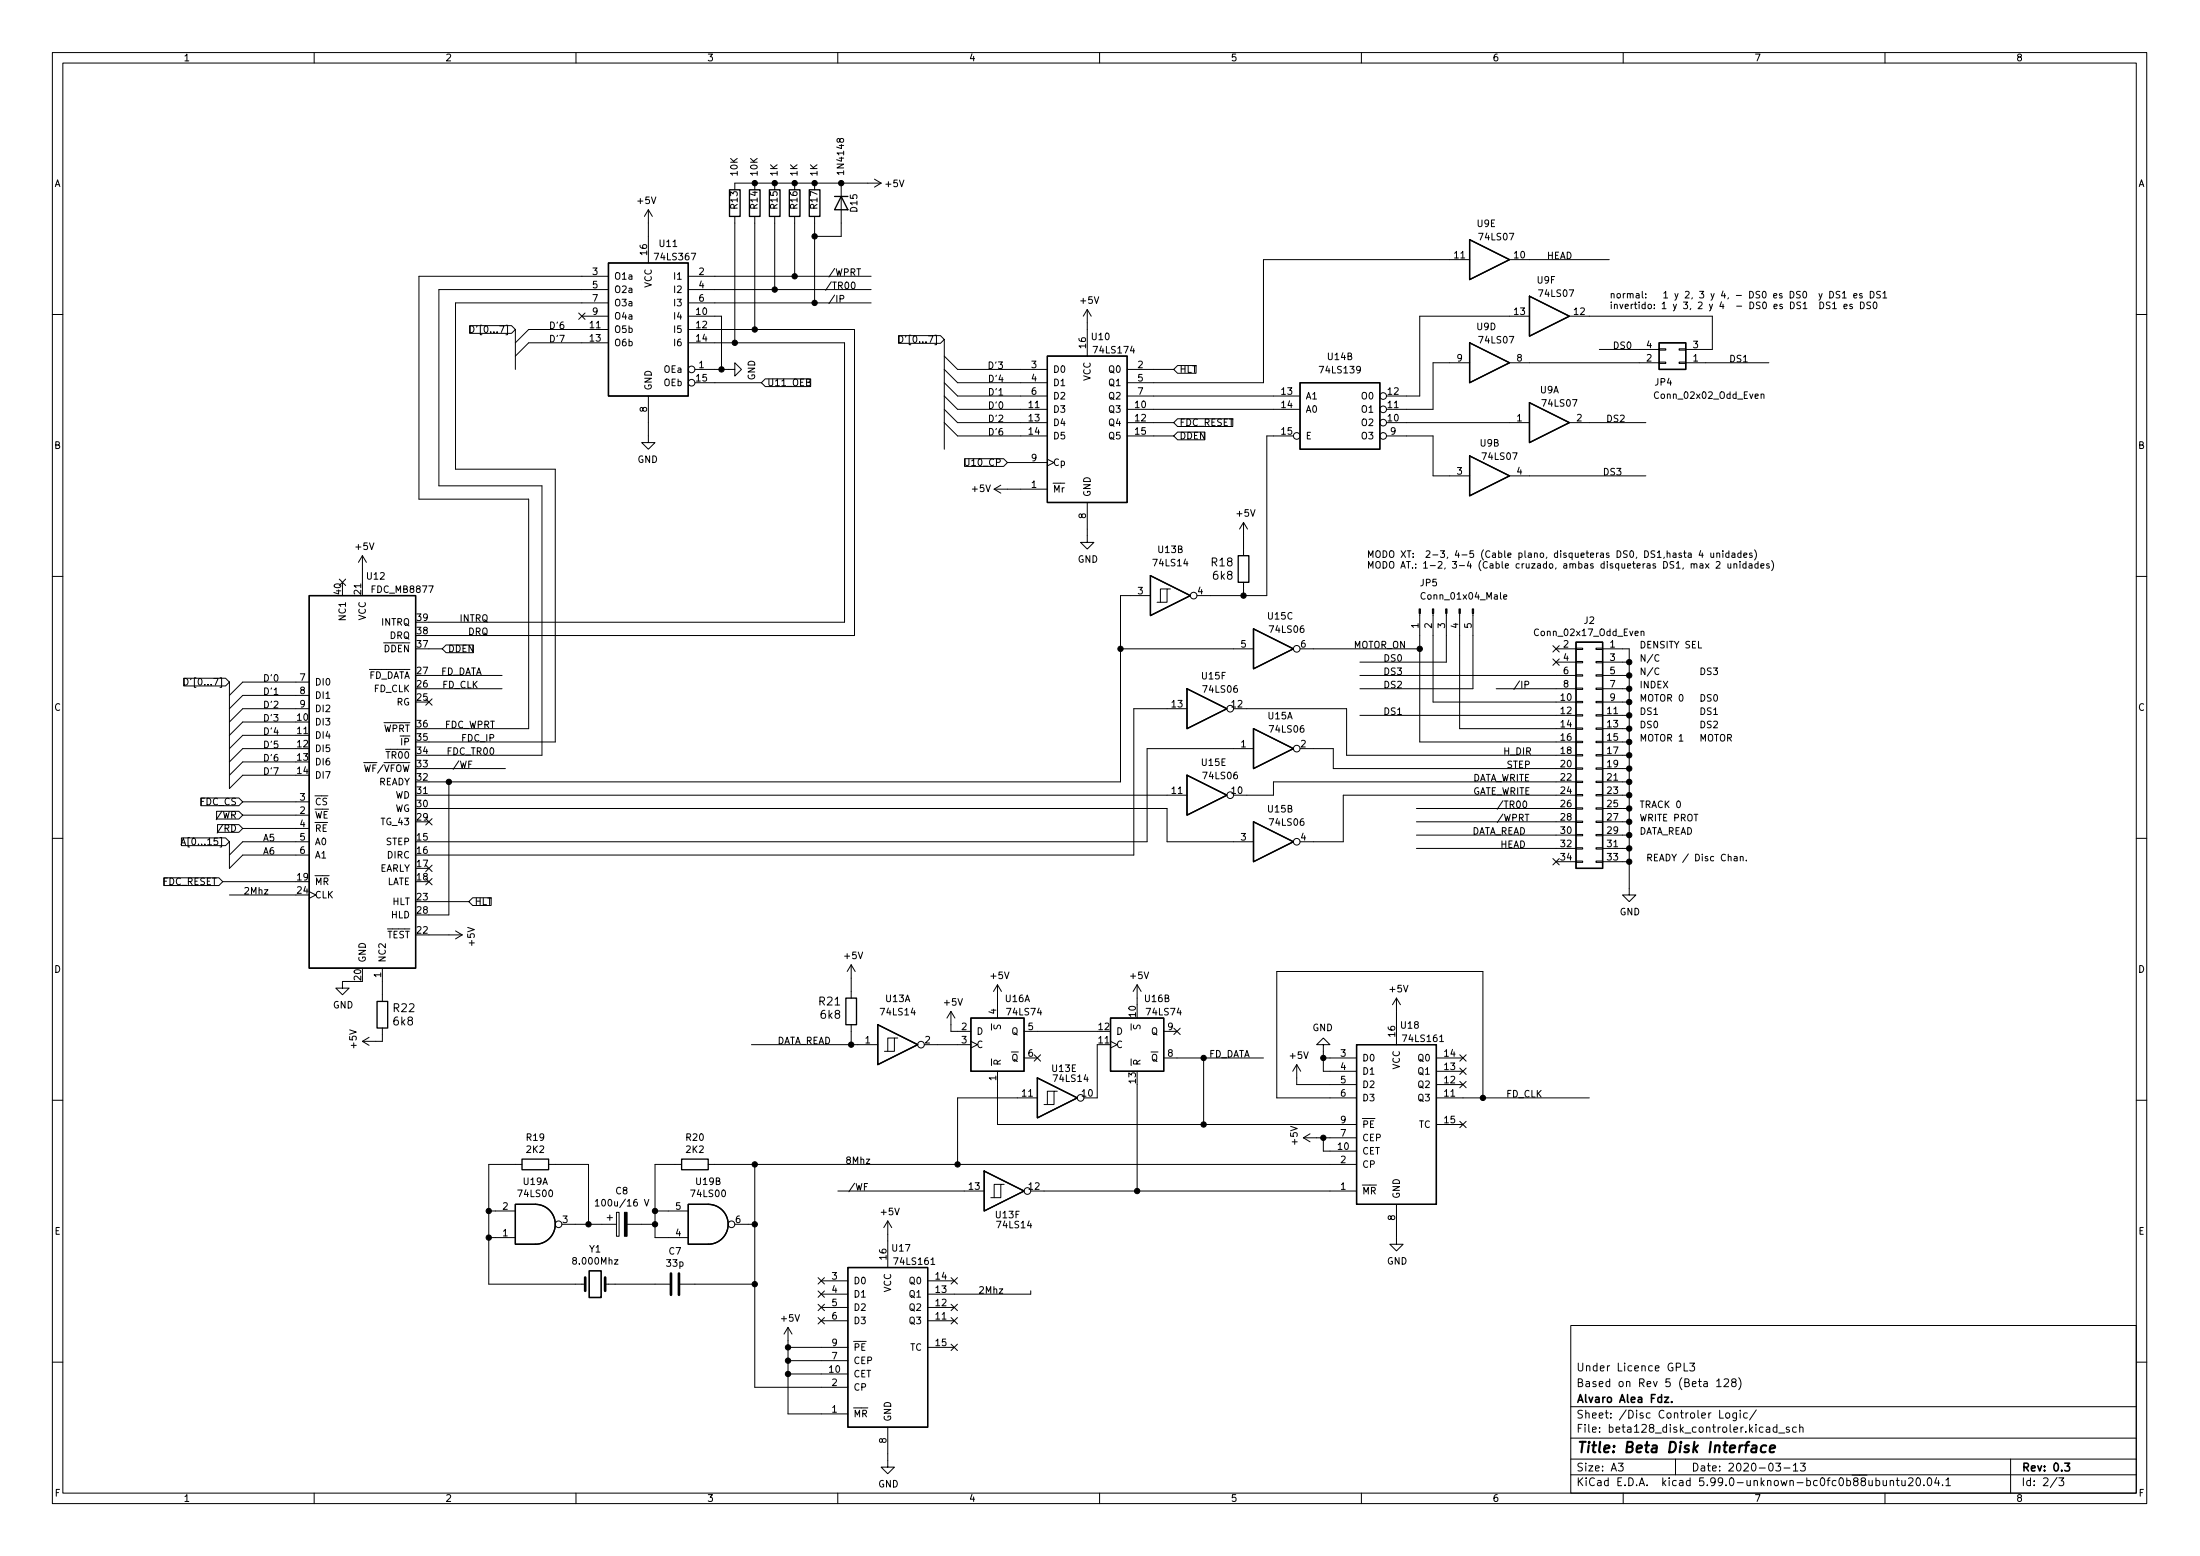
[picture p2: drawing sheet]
<svg xmlns="http://www.w3.org/2000/svg" width="420mm" height="297mm" viewBox="0 0 420 297" stroke-linecap="round" stroke-linejoin="round" font-family="sans-serif">
<g fill="none" stroke="#000" stroke-width=".19">
<path d="M10 10h400v277h-400zM12 12h396v273h-396zM60 10v2M110 10v2M160 10v2M210 10v2M260 10v2M310 10v2M360 10v2M144.1 35v1.2M148 35v1.2M151.8 35v1.2"/>
<path d="M155.6 35v1.2M160.7 35v10.1h-5.1M167 34.2l1.3 .8M168.3 35h-28v1.2M168.3 35l-1.3 .7M110.5 59.8l1.2 1.2M111.7 59.8l-1.2 1.2M116.2 52.7h-36.2v42.6h21v43.8h-19.1M116.2 55.3h-32.4v37.4h19.7v51.5h-21.6M116.2 57.8h-29.2v31.8h19v52h-24.1M123.8 40v10.2M123.8 40l.8 1.3"/>
<path d="M123.8 40l-.7 1.3M131.4 52.7h35M131.4 55.3h35M131.4 57.8h35M140.3 41.3v24.1M144.1 41.3v21.6M148 41.3v14M151.8 41.3v11.4M155.6 41.3v16.5M160.4 57.1l.6-.1 .2-.2-.1-.3-.7-.1v1.3M162.7 54l.2-.2a.68 .68 0 0 1 .4 .7 .68 .68 0 0 1-.4 .6l-.3-.5zM207.6 59.1l-.7 1.3"/>
<path d="M207.6 59.1v8.9M207.6 59.1l.8 1.3M280.7 49.6h-39.4v23.5h-26M288.3 49.6h19M313.6 55.6v1.1l.2 .2M314.3 56.8v.1M314.3 56.1v.1M347.4 56l.3 .9M347.6 57.7a.64 .64 0 0 1 .7 .6 .64 .64 0 0 1-.7 .6zM348 56l-.4 1.2-.2 .1M349.4 55.6a.64 .64 0 0 1 .8 .6 .64 .64 0 0 1-.8 .7zM349.5 57.7h-.5l-.2 .1v.3l.6 .3 .1 .3-.2 .2h-.5"/>
<path d="M350 58l.4-.3v1.2M350 58.9h.7M351.4 55.7l-.5-.1-.2 .3 .1 .3 .5 .2v.4l-.2 .1-.4-.1M351.9 56l.3-.4v1.3M351.9 56.9h.7M352.2 58.5l.6-.1-.1-.3h-.4l-.1 .2v.6h.5M353.7 58.1h-.3l-.1 .2v.1l.4 .2v.3h-.4M354 56.5l.6-.2v-.2l-.4-.1-.2 .2 .1 .6h.5M355.3 57.7a.64 .64 0 0 1 .7 .6 .64 .64 0 0 1-.7 .6zM355.6 56.1l-.3-.1-.2 .2 .1 .2 .4 .1v.3h-.5M357.2 55.6a.64 .64 0 0 1 .7 .6 .64 .64 0 0 1-.7 .7zM357.2 57.7h-.4l-.2 .1v.3l.5 .3 .1 .3-.2 .2h-.5"/>
<path d="M357.9 57.8l.1-.1a.68 .68 0 0 1 .5 .6 .68 .68 0 0 1-.5 .6l-.3-.5zM359.1 55.7l-.5-.1-.1 .1v.4l.5 .2 .1 .3-.2 .3-.5-.1M359.6 56l.4-.4v1.3M359.6 56.9h.7M10 60h2M89.7 62.2h8l.7 .7-.7 .7h-8zM89.8 62.2a.64 .64 0 0 1 .7 .6 .64 .64 0 0 1-.7 .7zM98.4 62.9v7.6M111.1 60.4h5.1M116.2 62.9h-15.2l-2.6 2.5M116.2 65.4h-15.2l-2.6 2.6M123.8 75.6v8.9h-1.2l1.2 1.3 1.3-1.3h-1.3"/>
<path d="M131.4 60.4h6.4v10.1M131.4 62.9h31.8v58.4h-81.3M131.4 65.4h29.9v53.4h-79.4M132.7 70.5h7.6v1.3l1.3-1.3-1.3-1.2v1.2M132.7 73.1h12.7M146.2 72.3h8.6v1.5h-8.6l-.8-.7zM171.6 64.1h8l.7 .7-.7 .7h-8zM171.7 64.1a.64 .64 0 0 1 .7 .6 .64 .64 0 0 1-.7 .7zM180.3 68l2.6 2.5h17.1M180.3 70.5l2.6 2.6h17.1M180.3 78.1l2.6 2.6h17.1M180.3 75.6l2.6 2.5h17.1"/>
<path d="M180.3 73.1l2.6 2.5h17.1M180.3 64.8v21M190.8 75.4h.7M215.3 70.5h8.9M215.3 78.1h33M215.3 75.6h33M224.9 79.9h10.5v1.5h-10.5l-.7-.7zM224.9 69.8h3.5v1.5h-3.5l-.7-.8zM280.7 69.3h-7v8.8h-8.9M288.3 69.3h28.6M292.1 60.4h-21v15.2h-6.3M299.7 60.4h27.3v6.3h-5.1"/>
<path d="M305.4 66.7h11.5M316.9 66.6h1.2v.2h-1.2zM316.9 69.1h1.2v.3h-1.2zM320.7 66.6h1.2v.2h-1.2zM320.7 69.1h1.2v.3h-1.2zM321.9 69.3h15.9M336.3 75.3l.2-.1 .3 .1 .1 .8M336.3 75.2v.9M408 60h2M180.3 80.7l2.6 2.5h17.1M184.2 87.6h7.5l.7 .7-.7 .7h-7.5zM189.9 93.4l1.2 .7"/>
<path d="M189.9 93.4h10.1M191.1 92.6l-1.2 .8M192.4 88.3h7.6M200 87.7l1.3 .6-1.3 .6M207.6 95.9v7.6h1.3l-1.3 1.3-1.2-1.3h1.2M215.3 80.7h8.9M215.3 83.2h8.9M224.9 82.5h5.2v1.5h-5.2l-.7-.8zM237.5 99.7l-.8 1.3M237.5 99.7v6.4M237.5 99.7l.8 1.3M247 83.2h-5.1v30.5h-13.3"/>
<path d="M264.8 80.7h27.3M264.8 83.2h8.9v7.6h7M288.3 90.8h26M299.7 80.7h14.6M10 110h2M64.8 110.6l1.2 1.2M66 110.6l-1.2 1.2M69.2 106.1v7.6M69.2 106.1l-.7 1.3M69.2 106.1l.8 1.3M219.7 113.7h-5.7v35.6h-132.1M222.9 112.4h-1.3v2.6"/>
<path d="M223.5 112.4h-.6v2.6h-1.9M237.5 111.2v2.5M271.1 117.1v24.5h29.9M273.7 117.1v16.9h27.3M276.2 117.1v9.3h-16.5M278.8 117.1v22h22.2M281.3 117.1v14.4h-21.6M287.2 114l.6-.2-.1-.2-.3-.1-.2 .2v.6h.5M321.1 105.6h-.3l-.2 .1 .1 .2 .4 .2v.3h-.5M321.5 105.6h.5M321.7 105.1v1.1l.3 .2M322.4 105.6h.5l.1 .8"/>
<path d="M323 105.9h-.4l-.2 .2 .2 .3h.4M323.5 107.8l.2-.2 .3 .1 .1 .8M324.7 107.7h.5v.8M324.8 105.1l-.3 .9h.8M325.1 105.6v.8M325.2 107.9l-.4 .1-.2 .2 .2 .3 .4-.1M325.7 107.6l.7 .9M326.4 107.6l-.7 .9M326.7 105.6l.1 .8h.3l.2-.1M327.3 105.6v.8M327.8 107.3l.4-.1 .3 .4-.8 .9h.8M327.9 105.7l.2-.1h.3v.8"/>
<path d="M327.9 105.6v.8M329 105.1v.2M329 105.6v.8M330 107.6l.1 .8 .3 .1 .1-.2M330.2 105.6h-.4l-.2 .2 .1 .6h.5M330.2 105.1v1.3M330.5 107.6v.9M330.8 105.6h.5v.8M331.2 107.7l.1-.1 .3 .1 .1 .8M331.2 107.6v.9M331.3 105.9h-.4l-.2 .2 .2 .3h.4M332.3 107.2v.1"/>
<path d="M332.3 107.6v.9M332.5 105.6h-.4l-.2 .2 .1 .6h.5M332.5 105.1v1.3M333 106l.6-.1v-.3h-.4l-.2 .1 .1 .7h.5M333.5 107.7l-.4-.1-.3 .3 .2 .5h.5M333.5 107.2v1.3M334.1 107.7h.4l.1 .8M334.6 105.6h-.3l-.2 .1 .1 .2 .4 .2v.3h-.5M334.6 107.9l-.4 .1-.2 .2 .2 .3 .4-.1M335.1 105a1.46 1.46 0 0 1 0 1.9M335.7 107.7l-.3-.1-.3 .3 .2 .5h.4M335.7 107.2v1.3"/>
<path d="M336.3 108l.6-.1-.1-.2-.3-.1-.2 .2 .1 .6h.4M337.9 107.7l-.3-.1-.2 .2v.2l.5 .1v.3h-.5M338.3 107a1.46 1.46 0 0 1 0 1.9M408 110h2M35.1 129.5h8l.7 .7-.7 .7h-8zM35.2 129.5a.64 .64 0 0 1 .7 .7 .64 .64 0 0 1-.7 .6zM43.8 130.2v20.3l2.6-2.5h10.1M52.4 132.6h.7M56.5 137.8h-10.1l-2.6 2.6M59.1 130.2h-12.7l-2.6 2.6M59.1 132.8h-12.7l-2.6 2.5M59.1 135.3h-12.7l-2.6 2.5"/>
<path d="M81.3 133.4l1.2 1.2M81.9 123.9h2.6M81.9 128.9h14M81.9 131.5h14M82.5 133.4l-1.2 1.2M85.2 123.1h5.2v1.5h-5.2l-.7-.7zM214 123.9h25.4M226.7 135.3h-10.2v27.9h-134.6M235.6 135.3h21.6v8.9h43.8M248.3 123.9h22.8M259.7 136.6h41.3M259.7 128.9h41.3"/>
<path d="M285.7 131.5h15.3M291.2 130.7h.6l.2-.2-.1-.3-.7-.2v1.3M296.6 123.3l1.2 1.2M296.6 125.8l1.2 1.2M297.2 123.9h3.8M297.2 126.4h3.8M297.8 123.3l-1.2 1.2M297.8 125.8l-1.2 1.2M301 139h1.3v.2h-1.3zM301 136.4h1.3v.3h-1.3zM301 133.9h1.3v.2h-1.3zM301 131.4h1.3v.2h-1.3z"/>
<path d="M301 128.8h1.3v.3h-1.3zM301 126.3h1.3v.2h-1.3zM301 123.7h1.3v.3h-1.3zM304.8 139h1.3v.2h-1.3zM304.8 136.4h1.3v.3h-1.3zM304.8 133.9h1.3v.2h-1.3zM304.8 131.4h1.3v.2h-1.3zM304.8 128.8h1.3v.3h-1.3zM304.8 126.3h1.3v.2h-1.3zM304.8 123.7h1.3v.3h-1.3zM306.1 123.9h5v47h1.3l-1.3 1.2-1.2-1.2h1.2M306.1 134h5"/>
<path d="M306.1 136.6h5M306.1 139.1h5M306.1 126.4h5M306.1 128.9h5M306.1 131.5h5M313.4 120.6l.2-.1 .3 .1 .1 .7M313.4 120.5v.8M316.8 127.6a.6 .6 0 0 0-.8 .5 .6 .6 0 0 0 .6 .7l.2-.1M316.8 125.1a.6 .6 0 0 0-.8 .4 .6 .6 0 0 0 .6 .7l.2-.1M34.6 160h8.5l.7 .7-.7 .7h-8.5zM38.3 152.3h7.3l.8 .8-.8 .7h-7.3zM41.4 154.9h4.2l.8 .7-.8 .7h-4.2z"/>
<path d="M41.5 157.4h4.1l.8 .8-.8 .7h-4.1zM42.6 157.4l-1.1 1.6M46.4 155.6h12.7M46.4 153.1h12.7M46.4 158.2h12.7M56.5 142.9h-10.1l-2.6 2.6M56.5 145.5h-10.1l-2.6 2.5M59.1 140.4h-12.7l-2.6 2.5M79.4 151.8h147.3M81.3 156.3l1.2 1.2M81.9 154.3h141v6.4h16.5M81.9 146.7h14.6"/>
<path d="M82.5 156.3l-1.2 1.2M85.7 149.3v25.4h-3.8M239.4 142.9h-20.3v17.8h-137.2M248.3 142.9h6.3v3.8h46.4M270.5 154.3h30.5M270.5 156.9h30.5M270.5 159.4h30.5M291 153l.1-.1a.68 .68 0 0 1 .5 .6 .68 .68 0 0 1-.5 .7l-.3-.5zM301 149.1h1.3v.3h-1.3zM301 151.7h1.3v.2h-1.3zM301 154.2h1.3v.3h-1.3zM301 156.8h1.3v.2h-1.3z"/>
<path d="M301 159.3h1.3v.2h-1.3zM301 146.6h1.3v.2h-1.3zM301 141.5h1.3v.3h-1.3zM301 144.1h1.3v.2h-1.3zM301 149.3h-57.8v2.5h-7.6M301 151.8h-44.5v8.9h-8.2M304.8 149.1h1.3v.3h-1.3zM304.8 151.7h1.3v.2h-1.3zM304.8 154.2h1.3v.3h-1.3zM304.8 156.8h1.3v.2h-1.3zM304.8 159.3h1.3v.2h-1.3zM304.8 146.6h1.3v.2h-1.3z"/>
<path d="M304.8 141.5h1.3v.3h-1.3zM304.8 144.1h1.3v.2h-1.3zM306.1 151.8h5M306.1 141.6h5M306.1 144.2h5M306.1 146.7h5M306.1 149.3h5M306.1 154.3h5M306.1 156.9h5M306.1 159.4h5M320.7 141.5h.7M10 160h2"/>
<path d="M31.3 167.6h10.5l.7 .7-.7 .7h-10.5zM34.6 161.3l.4-1.3 .4 1.3M34.7 160.9h.6M42.5 168.3h14M43.8 160.7v5.1l2.6-2.6h12.7M43.8 170.9h12.7M59.1 170.2l1.2 .7-1.2 .6M59.1 160.7h-12.7l-2.6 2.5M81.3 167.7l1.2 1.2M81.3 165.2l1.2 1.2M81.9 178.5h6.4M81.9 172.1h7.6"/>
<path d="M82.5 167.7l-1.2 1.2M82.5 165.2l-1.2 1.2M87 177.7l1.3 .8M88.3 178.5l-1.3 .7M90.3 171.4h3.5v1.5h-3.5l-.8-.8zM270.5 162h30.5M296.6 163.9l1.2 1.2M297.2 164.5h3.8M297.8 163.9l-1.2 1.2M301 161.8h1.3v.3h-1.3zM301 164.4h1.3v.2h-1.3zM304.8 161.8h1.3v.3h-1.3z"/>
<path d="M304.8 164.4h1.3v.2h-1.3zM306.1 162h5M306.1 164.5h5M331.2 163.6h.5l.1 .7M331.8 163.8l-.5 .1-.1 .1 .1 .3h.5M332.4 163.6l.1-.1 .3 .1 .1 .7M332.4 163.5v.8M333.5 164.2v.1M408 160h2M69.2 187.4h-3.8v1.2h1.3l-1.3 1.3-1.3-1.3h1.3M69.2 198.8l1.3 .8M70.5 198l-1.3 .8"/>
<path d="M73 184.8v6.4M73 196.3v2.5h-3.8M143.5 199.4h24.1M162.6 184.2v6.3M162.6 195.6v3.8M162.6 184.2l-.8 1.3M162.6 184.2l.7 1.3M170.8 198.2h-1.3v2.5M171.4 198.2h-.6v2.5h-1.9M176.5 199.4h8.9M181.6 193.1l-.8 1.2M181.6 193.1v3.8h3.8"/>
<path d="M181.6 193.1l.8 1.2M185.4 198.8l1.3 .6-1.3 .7M190.5 188v6.3M190.5 188l-.8 1.3M190.5 188l.8 1.3M195.6 196.9h13.9M212.1 198.8l1.3 .6-1.3 .7M212.1 199.4h-2.6v10.2h-2.5M217.2 188l-.8 1.3M217.2 188v3.8M217.2 188l.7 1.3M222.2 196.9h2.6"/>
<path d="M224.2 196.3l1.2 1.2M225.4 196.3l-1.2 1.2M252.7 199.4h1.3l-1.3-1.2-1.2 1.2h1.2v5.1h6.4M266.7 190.5l-.8 1.3M266.7 190.5v8.9M266.7 190.5l.8 1.3M275 198.8h.7M10 210h2M190.5 204.5v10.2h68.6M195.6 202h2.5M197.5 201.4l1.2 1.2M198.1 209.6h-15.2v12.7"/>
<path d="M198.7 201.4l-1.2 1.2M201.3 208.3h-1.3v2.6M201.9 208.3h-.6v2.6h-1.9M217.2 207v20.4M222.2 202h19.1M229.9 202v12.7M247.6 203.2v3.8h11.5M247.6 203.2l-.7 1.3M247.6 203.2l.8 1.3M248.9 217.2h10.2M248.9 217.2l1.3 .8M250.2 216.4l-1.3 .8"/>
<path d="M252.7 217.2v2.5h6.4M252.7 202h6.4M259.1 209.6h-15.3v-24.1h39.4v24.1M274.3 209.6h29.2M274.3 207h5.1M274.3 204.5h5.1M274.3 202h5.1M274.3 214.7h5.1M278.8 201.4l1.2 1.2M278.8 203.9l1.2 1.2M278.8 206.4l1.2 1.3M278.8 214.1l1.2 1.2"/>
<path d="M280 201.4l-1.2 1.2M280 203.9l-1.2 1.2M280 206.4l-1.2 1.3M280 214.1l-1.2 1.2M408 210h2M93.3 236.3h5.1M93.3 231.2h5.1M99.7 222.3h-6.4v22.8h18.5M104.8 222.3h7.6v11.4M107.3 233.7h10.4M113.7 229.3l.4-.3v1.2M113.7 230.2h.7"/>
<path d="M116 232.4h1M116.5 231.9v1.1M117.7 231.4h.5v4.6h-.5zM119.8 233.7h5.3M123.1 229l.4 1.2 .4-1.2M125.1 231.2h6.3M130.2 222.3h-5.1v14h6.3M135.3 222.3h123.8M140.3 233.7h3.8M144.1 222.3v42.5h17.8M160 227.4h28M169.5 233.1v8.9"/>
<path d="M169.5 233.1l-.7 1.3M169.5 233.1l.8 1.3M191.1 226.1h-1.2v2.5M191.8 226.1h-.7v2.5h-1.9M196.8 227.4h62.3M266.7 229.9v7.6h1.3l-1.3 1.3-1.3-1.3h1.3M115.6 245.1h12.3M129.9 245.1h14.2M150.5 253.4l-.8 1.3M150.5 253.4v16.5h11.4M150.5 253.4l.8 1.3M150.5 257.2h11.4"/>
<path d="M150.5 259.8h11.4M156.2 251.5l1.3 1.2M156.2 246.4l1.3 1.3M156.2 243.9l1.3 1.2M156.2 249l1.3 1.2M156.8 252.1h5.1M156.8 249.6h5.1M156.8 247.1h5.1M156.8 244.5h5.1M157.5 251.5l-1.3 1.2M157.5 246.4l-1.3 1.3M157.5 243.9l-1.3 1.2"/>
<path d="M157.5 249l-1.3 1.2M177.2 252.1h5M177.2 249.6h5M177.2 244.5h5M177.2 257.2h5M177.8 241.4h.7M181.6 243.9l1.3 1.2M181.6 251.5l1.3 1.2M181.6 249l1.3 1.2M181.6 256.6l1.3 1.2M182.9 243.9l-1.3 1.2M182.9 251.5l-1.3 1.2"/>
<path d="M182.9 249l-1.3 1.2M182.9 256.6l-1.3 1.2M196.8 246.4v.7h-19.6M300 253h108v32h-108zM10 260h2M150.5 262.3h11.4M169.5 272.5v7.6h1.3l-1.3 1.2-1.2-1.2h1.2M300 278.5h108M300 274.5h108M300 268.5h108M309.1 279.3h.9l-.5 .6 .4 .1v.7l-.2 .1-.6-.1M320 278.5v3"/>
<path d="M321.6 260.2v1.5h.8M322.7 260.2h.9l-.5 .6 .5 .1v.7l-.3 .1-.6-.1M327.9 263.6l.4-.4v1.5M327.9 264.7h.8M328.4 269.2v1.5h.7M329.3 263.4l.5-.2 .3 .2v.2l-.9 1.1h.9M329.7 269.8l.4-.1 .2 .3v.4l-.2 .3-.4-.1-.1-.2zM331 263.9l-.3-.3 .1-.2 .2-.2 .4 .1 .2 .2-.1 .2-.6 .2-.2 .2 .1 .5 .2 .1h.3l.3-.3v-.3l-.3-.2M331.6 269.7v1.2l-.2 .3-.4-.1M331.6 269.8l-.4-.1-.3 .3 .2 .6h.5M332.1 263a1.72 1.72 0 0 1 0 2.3M332.4 269.2v.2"/>
<path d="M332.4 269.7v1M333.7 269.8l-.4-.1-.3 .3 .1 .6h.6M335.4 269.1l-1.3 2M337.4 272.5h.5l.1 .9M338 272.8h-.5a.29 .29 0 0 0-.2 .3 .29 .29 0 0 0 .2 .3l.5-.1M339.1 279.3h1l-.5 .6 .4 .1v.7l-.2 .1-.7-.1M339.4 272.5l-.5-.1-.3 .3 .2 .6h.6M339.4 271.9v1.5M339.7 273.6h1.2M341.7 272.5l-.3-.1-.3 .2 .1 .2 .5 .2v.3h-.6M342.5 279.7l.4-.4v1.5M343.1 272.5l-.5-.1-.2 .3 .1 .6h.6"/>
<path d="M343.7 272.6l.2-.2 .4 .1 .1 .9M343.7 271.9v1.5M343.8 279.3h1l-.5 .6 .4 .1v.7l-.2 .1-.7-.1M384 278.5v6.5M408 260h2M60 285v2M110 285v2M160 285v2M210 285v2M260 285v2M300 281.5h108M310 285v2"/>
<path d="M340.7 280.2h1.2M342.5 280.8h.8M358.3 282.7l.4-.1 .3 .3-.1 .6h-.6M359.6 282.6l.1 .9 .4 .1 .2-.1M360 285v2M360.3 282.6v1M361 282.8l.2-.2 .4 .1v.9M361 282.6v1M362.1 282.6h.6M362.4 282.1v1.3l.3 .2M363.2 282.6l.1 .9 .3 .1 .2-.1M363.8 282.6v1"/>
<path d="M364.5 282.3l.6-.2 .2 .2 .1 .2-1 1.1h1M366.1 282.2l.2-.1a.8 .8 0 0 1 .5 .8 .8 .8 0 0 1-.5 .7 1 1 0 0 1-.2-1.4zM367.4 283.5v.1M368.3 282.2l.1-.1a.8 .8 0 0 1 .5 .8 .8 .8 0 0 1-.5 .7 .99 .99 0 0 1-.1-1.4zM369.9 282l-.4 1.1h.9M370.2 282.6v1M371 283.5v.1M371.6 282.5l.5-.4v1.5M371.6 283.6h.9M392.9 282l-1.3 2M393.2 282.1h.9l-.5 .6 .5 .1v.7l-.3 .1-.6-.1"/>
<circle cx="132.1" cy="73.1" r=".63"/>
<circle cx="132.1" cy="70.5" r=".63"/>
<circle cx="264.2" cy="78.1" r=".63"/>
<circle cx="264.2" cy="75.6" r=".63"/>
<circle cx="247.6" cy="83.2" r=".63"/>
<circle cx="264.2" cy="83.2" r=".63"/>
<circle cx="264.2" cy="80.7" r=".63"/>
<circle cx="228" cy="113.7" r=".63"/>
<circle cx="234.9" cy="135.3" r=".63"/>
<circle cx="247.6" cy="123.9" r=".63"/>
<circle cx="234.9" cy="151.8" r=".63"/>
<circle cx="247.6" cy="142.9" r=".63"/>
<circle cx="247.6" cy="160.7" r=".63"/>
<circle cx="175.9" cy="199.4" r=".63"/>
<circle cx="206.4" cy="209.6" r=".63"/>
<circle cx="106.7" cy="233.7" r=".63"/>
<circle cx="139.7" cy="233.7" r=".63"/>
<circle cx="196.2" cy="227.4" r=".63"/>
</g>
<path d="M112.5 242.6h2.3v5.1h-2.3zM317.9 266.7h.8l-.8 1h.8M319.3 267.6v.1M394.3 279.3h1l-.5 .6 .4 .1v.7l-.2 .1-.7-.1" fill="none" stroke="#000" stroke-width=".3"/>
<path d="M334.7 276h.7v1.2M335.5 276.4l-.7 .1a.4 .4 0 0 0-.3 .3 .4 .4 0 0 0 .2 .4l.7-.1M337.3 276a.66 .66 0 0 0-1 .3v.6l.1 .2h.8M338 276.6l1-.2-.1-.4h-.7l-.2 1 .2 .2 .6-.1" fill="none" stroke="#000" stroke-width=".4"/>
<g fill="none" stroke="#000" stroke-width=".25">
<path d="M139.3 36.2h2.1v5.1h-2.1zM143.1 36.2h2.1v5.1h-2.1zM146.9 36.2h2.1v5.1h-2.1zM150.7 36.2h2.1v5.1h-2.1zM154.6 36.2h2v5.1h-2zM159.4 37.5h2.5M160.7 37.5l1.2 2.5h-2.5zM116.2 50.2h15.2v25.4h-15.2zM280.7 45.8l7.6 3.8-7.6 3.8zM292.1 56.6l7.6 3.8-7.6 3.8zM200 68h15.3v27.9h-15.3zM248.3 73.1h15.2v12.7h-15.2z"/>
<path d="M280.7 65.4l7.6 3.9-7.6 3.8zM292.1 76.9l7.6 3.8-7.6 3.8zM316.9 65.4h5v5.1h-5zM280.7 87l7.6 3.8-7.6 3.9zM59.1 113.7h20.3v71.1h-20.3zM219.7 109.9l7.6 3.8-7.6 3.8zM236.5 106.1h2v5.1h-2zM226.7 131.5l7.6 3.8-7.6 3.8zM239.4 120.1l7.6 3.8-7.6 3.8zM239.4 139.1l7.6 3.8-7.6 3.8zM301 122.6h5.1v43.2h-5.1zM226.7 148l7.6 3.8-7.6 3.8z"/>
<path d="M239.4 156.9l7.6 3.8-7.6 3.8zM72 191.2h2v5.1h-2zM161.5 190.5h2.1v5.1h-2.1zM167.6 195.6l7.7 3.8-7.7 3.8zM185.4 194.3h10.2v10.2h-10.2zM212.1 194.3h10.1v10.2h-10.1zM259.1 199.4h15.2v30.5h-15.2zM198.1 205.8l7.6 3.8-7.6 3.8zM98.4 229.9h3.8a3.8 3.8 0 0 1 3.8 3.8 3.8 3.8 0 0 1-3.8 3.8h-3.8zM99.7 221.3h5.1v2h-5.1zM130.2 221.3h5.1v2h-5.1zM131.4 229.9h3.9a3.8 3.8 0 0 1 3.8 3.8 3.8 3.8 0 0 1-3.8 3.8h-3.9z"/>
<path d="M188 223.6l7.6 3.8-7.6 3.8zM161.9 242h15.3v30.5h-15.3z"/>
</g>
<path d="M111.8 243.9v2.5M115.6 243.9v2.5M128.1 243.1v4.1M129.7 243.1v4.1" fill="none" stroke="#000" stroke-width=".51"/>
<g fill="#000" stroke="#000" stroke-width=".19">
<path d="M271 116.2h.3v.9h-.3zM273.6 116.2h.2v.9h-.2zM276.1 116.2h.3v.9h-.3zM278.6 116.2h.3v.9h-.3zM281.2 116.2h.2v.9h-.2zM119.3 231.4h.5v4.6h-.5z"/>
<circle cx="144.1" cy="35" r=".51"/>
<circle cx="148" cy="35" r=".51"/>
<circle cx="151.8" cy="35" r=".51"/>
<circle cx="155.6" cy="35" r=".51"/>
<circle cx="160.7" cy="35" r=".51"/>
<circle cx="148" cy="55.3" r=".51"/>
<circle cx="151.8" cy="52.7" r=".51"/>
<circle cx="155.6" cy="45.1" r=".51"/>
<circle cx="155.6" cy="57.8" r=".51"/>
<circle cx="137.8" cy="70.5" r=".51"/>
<circle cx="140.3" cy="65.4" r=".51"/>
<circle cx="144.1" cy="62.9" r=".51"/>
<circle cx="237.5" cy="113.7" r=".51"/>
<circle cx="214" cy="123.9" r=".51"/>
<circle cx="271.1" cy="123.9" r=".51"/>
<circle cx="311.1" cy="128.9" r=".51"/>
<circle cx="311.1" cy="136.6" r=".51"/>
<circle cx="311.1" cy="134" r=".51"/>
<circle cx="311.1" cy="126.4" r=".51"/>
<circle cx="311.1" cy="139.1" r=".51"/>
<circle cx="311.1" cy="131.5" r=".51"/>
<circle cx="85.7" cy="149.3" r=".51"/>
<circle cx="311.1" cy="149.3" r=".51"/>
<circle cx="311.1" cy="141.6" r=".51"/>
<circle cx="311.1" cy="156.9" r=".51"/>
<circle cx="311.1" cy="144.2" r=".51"/>
<circle cx="311.1" cy="159.4" r=".51"/>
<circle cx="311.1" cy="154.3" r=".51"/>
<circle cx="311.1" cy="151.8" r=".51"/>
<circle cx="311.1" cy="146.7" r=".51"/>
<circle cx="311.1" cy="162" r=".51"/>
<circle cx="311.1" cy="164.5" r=".51"/>
<circle cx="162.6" cy="199.4" r=".51"/>
<circle cx="229.9" cy="202" r=".51"/>
<circle cx="229.9" cy="214.7" r=".51"/>
<circle cx="252.7" cy="202" r=".51"/>
<circle cx="252.7" cy="217.2" r=".51"/>
<circle cx="283.2" cy="209.6" r=".51"/>
<circle cx="93.3" cy="236.3" r=".51"/>
<circle cx="93.3" cy="231.2" r=".51"/>
<circle cx="112.4" cy="233.7" r=".51"/>
<circle cx="125.1" cy="233.7" r=".51"/>
<circle cx="125.1" cy="231.2" r=".51"/>
<circle cx="144.1" cy="233.7" r=".51"/>
<circle cx="144.1" cy="222.3" r=".51"/>
<circle cx="182.9" cy="222.3" r=".51"/>
<circle cx="217.2" cy="227.4" r=".51"/>
<circle cx="144.1" cy="245.1" r=".51"/>
<circle cx="150.5" cy="259.8" r=".51"/>
<circle cx="150.5" cy="257.2" r=".51"/>
<circle cx="150.5" cy="262.3" r=".51"/>
</g>
<text font-size="2.8" x="301" y="277.3">Title: Beta Disk Interface</text>
<g font-size="2.1">
<text x="231.4" y="108.1">R18</text>
<text x="231.7" y="110.7">6k8</text>
<text x="156.5" y="191.9">R21</text>
<text x="75.2" y="193.2">R22</text>
<text x="75.2" y="195.7">6k8</text>
<text x="156.8" y="194.5">6k8</text>
<text x="301" y="261.8">Under Licence GPL3</text>
<text x="301" y="267.8">Alvaro Alea Fdz.</text>
<text x="301" y="264.8">Based on Rev 5 (Beta 128)</text>
<text x="301" y="273.5">File: beta128_disk_controler.kicad_sch</text>
<text x="301" y="270.8">Sheet: /Disc Controler Logic/</text>
<text x="301" y="280.9">Size: A3</text>
<text x="323" y="280.9">Date: 2020-03-13</text>
<text x="386" y="280.9">Rev: 0.3</text>
<text x="301" y="283.7">KiCad E.D.A. kicad 5.99.0-unknown-bc0fc0b88ubuntu20.04.1</text>
<text x="386" y="283.7">Id: 2/3</text>
</g>
<g font-size="1.8">
<text x="35" y="11.7">1</text>
<text x="85" y="11.7">2</text>
<text x="135" y="11.7">3</text>
<text x="185" y="11.7">4</text>
<text x="235" y="11.7">5</text>
<text x="285" y="11.7">6</text>
<text x="335" y="11.7">7</text>
<text x="385" y="11.7">8</text>
<text x="10.3" y="35.7">A</text>
<text x="140.9" y="33.5" transform="rotate(-90 140.9 33.5)">10K</text>
<text x="144.7" y="33.5" transform="rotate(-90 144.7 33.5)">10K</text>
<text x="148.5" y="33.6" transform="rotate(-90 148.5 33.6)">1K</text>
<text x="152.3" y="33.6" transform="rotate(-90 152.3 33.6)">1K</text>
<text x="156.1" y="33.6" transform="rotate(-90 156.1 33.6)">1K</text>
<text x="161.2" y="33" transform="rotate(-90 161.2 33)">1N4148</text>
<text x="169.2" y="35.7">+5V</text>
<text x="408.3" y="35.7">A</text>
<text x="121.8" y="38.9">+5V</text>
<text x="140.9" y="39.8" transform="rotate(-90 140.9 39.8)">R13</text>
<text x="144.7" y="39.8" transform="rotate(-90 144.7 39.8)">R14</text>
<text x="148.5" y="39.8" transform="rotate(-90 148.5 39.8)">R15</text>
<text x="152.3" y="39.8" transform="rotate(-90 152.3 39.8)">R16</text>
<text x="156.1" y="39.8" transform="rotate(-90 156.1 39.8)">R17</text>
<text x="163.7" y="40.4" transform="rotate(-90 163.7 40.4)">D15</text>
<text x="126" y="47.1">U11</text>
<text x="282.1" y="43.3">U9E</text>
<text x="282.7" y="45.9">74LS07</text>
<text x="113.2" y="52.5">3</text>
<text x="117.2" y="53.4">O1a</text>
<text x="123.6" y="48.6" transform="rotate(-90 123.6 48.6)">16</text>
<text x="125.3" y="49.7">74LS367</text>
<text x="129" y="53.4">I1</text>
<text x="133.5" y="52.5">2</text>
<text x="158.1" y="52.6">/WPRT</text>
<text x="277.8" y="49.3">11</text>
<text x="289.2" y="49.3">10</text>
<text x="295.3" y="49.5">HEAD</text>
<text x="113.2" y="55">5</text>
<text x="113.2" y="57.6">7</text>
<text x="117.2" y="55.9">O2a</text>
<text x="117.2" y="58.5">O3a</text>
<text x="124.5" y="55" transform="rotate(-90 124.5 55)">VCC</text>
<text x="129" y="55.9">I2</text>
<text x="129" y="58.5">I3</text>
<text x="133.5" y="55">4</text>
<text x="133.5" y="57.6">6</text>
<text x="157.5" y="55.2">/TR00</text>
<text x="158.1" y="57.7">/IP</text>
<text x="206.4" y="58">+5V</text>
<text x="293.6" y="54.1">U9F</text>
<text x="294.1" y="56.7">74LS07</text>
<text x="307.3" y="56.9">normal:</text>
<text x="307.3" y="59">invertido: 1 y 3, 2 y 4 - DS0 es DS1 DS1 es DS0</text>
<text x="314.7" y="56.9">1 y 2, 3 y 4, - DS0 es DS0 y DS1 es DS1</text>
<text x="91.1" y="63.5">D'[0...7]</text>
<text x="104.8" y="62.8">D'6</text>
<text x="104.8" y="65.3">D'7</text>
<text x="112.7" y="62.6">11</text>
<text x="112.7" y="65.2">13</text>
<text x="113.2" y="60.1">9</text>
<text x="117.2" y="63.5">O5b</text>
<text x="117.2" y="61">O4a</text>
<text x="129" y="61">I4</text>
<text x="129" y="63.5">I5</text>
<text x="133" y="60.1">10</text>
<text x="133" y="62.6">12</text>
<text x="133" y="65.2">14</text>
<text x="173" y="65.4">D'[0...7]</text>
<text x="208.6" y="64.9">U10</text>
<text x="282.1" y="63">U9D</text>
<text x="282.7" y="65.5">74LS07</text>
<text x="289.2" y="60.1">13</text>
<text x="300.6" y="60.1">12</text>
<text x="117.2" y="66.1">O6b</text>
<text x="126.9" y="71.2">OEa</text>
<text x="129" y="66.1">I6</text>
<text x="133.5" y="70.3">1</text>
<text x="189.1" y="70.4">D'3</text>
<text x="197" y="70.3">3</text>
<text x="201" y="71.2">D0</text>
<text x="207.4" y="66.4" transform="rotate(-90 207.4 66.4)">16</text>
<text x="209.1" y="67.5">74LS174</text>
<text x="211.9" y="71.2">Q0</text>
<text x="217.3" y="70.3">2</text>
<text x="225.2" y="71.2">HLT</text>
<text x="252.3" y="71.3">74LS139</text>
<text x="253.6" y="68.7">U14B</text>
<text x="278.3" y="69">9</text>
<text x="289.7" y="69">8</text>
<text x="308.3" y="66.6">DS0</text>
<text x="314.5" y="69">2</text>
<text x="314.5" y="66.5">4</text>
<text x="323.4" y="69">1</text>
<text x="323.4" y="66.5">3</text>
<text x="330.6" y="69.2">DS1</text>
<text x="124.5" y="74.6" transform="rotate(-90 124.5 74.6)">GND</text>
<text x="126.8" y="73.7">OEb</text>
<text x="133" y="72.8">15</text>
<text x="144.2" y="72.6" transform="rotate(-90 144.2 72.6)">GND</text>
<text x="146.5" y="73.7">U11_OEB</text>
<text x="188.6" y="75.5">D'1</text>
<text x="188.6" y="73">D'4</text>
<text x="196.5" y="77.9">11</text>
<text x="197" y="72.8">4</text>
<text x="197" y="75.3">6</text>
<text x="201" y="73.7">D1</text>
<text x="201" y="76.2">D2</text>
<text x="208.3" y="72.7" transform="rotate(-90 208.3 72.7)">VCC</text>
<text x="211.9" y="73.7">Q1</text>
<text x="211.9" y="76.2">Q2</text>
<text x="216.8" y="77.9">10</text>
<text x="217.3" y="72.8">5</text>
<text x="217.3" y="75.3">7</text>
<text x="244.8" y="75.3">13</text>
<text x="244.8" y="77.9">14</text>
<text x="249.3" y="76.2">A1</text>
<text x="260.1" y="76.2">O0</text>
<text x="265.1" y="77.9">11</text>
<text x="265.1" y="75.3">12</text>
<text x="294.1" y="75.1">U9A</text>
<text x="294.7" y="77.6">74LS07</text>
<text x="316.1" y="73.6">JP4</text>
<text x="316.4" y="76.1">Conn_02x02_Odd_Even</text>
<text x="123.6" y="78.6" transform="rotate(-90 123.6 78.6)">8</text>
<text x="188.6" y="83.1">D'6</text>
<text x="188.6" y="80.6">D'2</text>
<text x="188.6" y="78">D'0</text>
<text x="196.5" y="80.4">13</text>
<text x="196.5" y="83">14</text>
<text x="201" y="78.8">D3</text>
<text x="201" y="81.3">D4</text>
<text x="201" y="83.9">D5</text>
<text x="211.9" y="78.8">Q3</text>
<text x="211.9" y="81.3">Q4</text>
<text x="211.9" y="83.9">Q5</text>
<text x="216.8" y="80.4">12</text>
<text x="216.8" y="83">15</text>
<text x="225.2" y="83.9">DDEN</text>
<text x="225.2" y="81.3">FDC_RESET</text>
<text x="244.8" y="83">15</text>
<text x="249.3" y="78.8">A0</text>
<text x="249.3" y="83.9">E</text>
<text x="260.1" y="81.3">O2</text>
<text x="260.1" y="78.8">O1</text>
<text x="260.1" y="83.9">O3</text>
<text x="265.1" y="80.4">10</text>
<text x="265.6" y="83">9</text>
<text x="289.7" y="80.4">1</text>
<text x="301.1" y="80.4">2</text>
<text x="307.1" y="80.6">DS2</text>
<text x="10.3" y="85.7">B</text>
<text x="121.7" y="88.4">GND</text>
<text x="184.7" y="88.9">U10_CP</text>
<text x="197" y="88">9</text>
<text x="201" y="88.9">Cp</text>
<text x="282.7" y="85.2">U9B</text>
<text x="283.3" y="87.8">74LS07</text>
<text x="408.3" y="85.7">B</text>
<text x="185.7" y="93.9">+5V</text>
<text x="197" y="93.1">1</text>
<text x="201" y="94">Mr</text>
<text x="208.3" y="94.9" transform="rotate(-90 208.3 94.9)">GND</text>
<text x="278.3" y="90.6">3</text>
<text x="289.7" y="90.6">4</text>
<text x="306.4" y="90.7">DS3</text>
<text x="207.4" y="99" transform="rotate(-90 207.4 99)">8</text>
<text x="236.3" y="98.6">+5V</text>
<text x="68" y="105">+5V</text>
<text x="205.8" y="107.4">GND</text>
<text x="221.3" y="105.6">U13B</text>
<text x="261" y="106.5">MODO XT: 2-3, 4-5 (Cable plano, disqueteras DS0, DS1,hasta 4 unidades)</text>
<text x="65.2" y="113.4" transform="rotate(-90 65.2 113.4)">40</text>
<text x="69" y="113.4" transform="rotate(-90 69 113.4)">21</text>
<text x="70.1" y="110.6">U12</text>
<text x="71.2" y="113.2">FDC_MB8877</text>
<text x="217.3" y="113.4">3</text>
<text x="220.4" y="108.1">74LS14</text>
<text x="228.7" y="113.4">4</text>
<text x="261" y="108.5">MODO AT.: 1-2, 3-4 (Cable cruzado, ambas disqueteras DS1, max 2 unidades)</text>
<text x="271.3" y="111.9">JP5</text>
<text x="66" y="118.3" transform="rotate(-90 66 118.3)">NC1</text>
<text x="69.8" y="118.5" transform="rotate(-90 69.8 118.5)">VCC</text>
<text x="72.9" y="119.4">INTRQ</text>
<text x="79.7" y="118.5">39</text>
<text x="87.8" y="118.7">INTRQ</text>
<text x="242.2" y="118.3">U15C</text>
<text x="270.9" y="119.9" transform="rotate(-90 270.9 119.9)">1</text>
<text x="271.9" y="114.4">Conn_01x04_Male</text>
<text x="273.4" y="119.9" transform="rotate(-90 273.4 119.9)">2</text>
<text x="276" y="119.9" transform="rotate(-90 276 119.9)">3</text>
<text x="278.5" y="119.9" transform="rotate(-90 278.5 119.9)">4</text>
<text x="281.1" y="119.9" transform="rotate(-90 281.1 119.9)">5</text>
<text x="302.5" y="119.1">J2</text>
<text x="73.3" y="124.5">DDEN</text>
<text x="74.4" y="122">DRQ</text>
<text x="79.7" y="123.6">37</text>
<text x="79.7" y="121.1">38</text>
<text x="85.5" y="124.5">DDEN</text>
<text x="89.4" y="121.2">DRQ</text>
<text x="237" y="123.6">5</text>
<text x="242.6" y="120.8">74LS06</text>
<text x="248.4" y="123.6">6</text>
<text x="258.4" y="123.8">MOTOR_ON</text>
<text x="293.5" y="121.4">Conn_02x17_Odd_Even</text>
<text x="298.6" y="123.6">2</text>
<text x="307.5" y="123.6">1</text>
<text x="313.1" y="123.8">DENSITY SEL</text>
<text x="36.4" y="130.8">D'[0...7]</text>
<text x="50.2" y="130.1">D'0</text>
<text x="57.3" y="130">7</text>
<text x="60.1" y="130.8">DI0</text>
<text x="70.1" y="129.6">FD_DATA</text>
<text x="79.7" y="131.2">26</text>
<text x="79.7" y="128.7">27</text>
<text x="83.8" y="128.8">FD_DATA</text>
<text x="84.5" y="131.4">FD_CLK</text>
<text x="229.6" y="129.7">U15F</text>
<text x="264.5" y="128.8">DS3</text>
<text x="264.5" y="131.4">DS2</text>
<text x="264.5" y="126.3">DS0</text>
<text x="288.9" y="131.4">/IP</text>
<text x="298.6" y="126.1">4</text>
<text x="298.6" y="128.7">6</text>
<text x="298.6" y="131.2">8</text>
<text x="307.5" y="126.1">3</text>
<text x="307.5" y="128.7">5</text>
<text x="307.5" y="131.2">7</text>
<text x="313.1" y="128.8">N/C</text>
<text x="313.1" y="126.3">N/C</text>
<text x="313.1" y="131.4">INDEX</text>
<text x="324.5" y="128.8">DS3</text>
<text x="10.3" y="135.7">C</text>
<text x="50.2" y="137.7">D'3</text>
<text x="50.2" y="135.2">D'2</text>
<text x="50.2" y="132.7">D'1</text>
<text x="56.8" y="137.6">10</text>
<text x="57.3" y="132.5">8</text>
<text x="57.3" y="135">9</text>
<text x="60.1" y="133.4">DI1</text>
<text x="60.1" y="135.9">DI2</text>
<text x="71.4" y="132.1">FD_CLK</text>
<text x="75.7" y="134.7">RG</text>
<text x="79.7" y="133.8">25</text>
<text x="223.8" y="135">13</text>
<text x="229.9" y="132.2">74LS06</text>
<text x="235.2" y="135">12</text>
<text x="242.2" y="137.3">U15A</text>
<text x="264.5" y="136.5">DS1</text>
<text x="298.1" y="133.8">10</text>
<text x="298.1" y="136.3">12</text>
<text x="307" y="136.3">11</text>
<text x="307.5" y="133.8">9</text>
<text x="313.1" y="136.5">DS1</text>
<text x="313.1" y="133.9">MOTOR 0</text>
<text x="324.5" y="136.5">DS1</text>
<text x="324.5" y="133.9">DS0</text>
<text x="408.3" y="135.7">C</text>
<text x="50.2" y="140.3">D'4</text>
<text x="50.2" y="142.8">D'5</text>
<text x="56.8" y="140.1">11</text>
<text x="56.8" y="142.7">12</text>
<text x="60.1" y="138.5">DI3</text>
<text x="60.1" y="141">DI4</text>
<text x="60.1" y="143.5">DI5</text>
<text x="73.2" y="139.7">WPRT</text>
<text x="76.7" y="142.3">IP</text>
<text x="79.7" y="143.9">34</text>
<text x="79.7" y="141.4">35</text>
<text x="79.7" y="138.8">36</text>
<text x="84.8" y="139">FDC_WPRT</text>
<text x="88.3" y="141.5">FDC_IP</text>
<text x="237" y="142.7">1</text>
<text x="242.6" y="139.8">74LS06</text>
<text x="248.4" y="142.7">2</text>
<text x="298.1" y="138.8">14</text>
<text x="298.1" y="141.4">16</text>
<text x="298.1" y="143.9">18</text>
<text x="307" y="138.8">13</text>
<text x="307" y="141.4">15</text>
<text x="307" y="143.9">17</text>
<text x="313.1" y="139">DS0</text>
<text x="313.1" y="141.5">MOTOR 1</text>
<text x="324.5" y="139">DS2</text>
<text x="324.5" y="141.5">MOTOR</text>
<text x="50.2" y="147.9">D'7</text>
<text x="50.2" y="145.4">D'6</text>
<text x="56.8" y="145.2">13</text>
<text x="56.8" y="147.7">14</text>
<text x="60.1" y="146.1">DI6</text>
<text x="60.1" y="148.6">DI7</text>
<text x="69.8" y="147.4">WF/VFOW</text>
<text x="72.2" y="149.9">READY</text>
<text x="74" y="144.8">TR00</text>
<text x="79.7" y="149">32</text>
<text x="79.7" y="146.5">33</text>
<text x="85.7" y="144.1">FDC_TR00</text>
<text x="86.4" y="146.6">/WF</text>
<text x="229.6" y="146.2">U15E</text>
<text x="229.9" y="148.7">74LS06</text>
<text x="281.3" y="149.2">DATA_WRITE</text>
<text x="287" y="144.1">H_DIR</text>
<text x="287.7" y="146.6">STEP</text>
<text x="298.1" y="146.5">20</text>
<text x="298.1" y="149">22</text>
<text x="307" y="146.5">19</text>
<text x="307" y="149">21</text>
<text x="38.2" y="153.7">FDC_CS</text>
<text x="57.3" y="155.4">2</text>
<text x="57.3" y="152.8">3</text>
<text x="60.1" y="153.7">CS</text>
<text x="75.3" y="155">WG</text>
<text x="75.4" y="152.4">WD</text>
<text x="79.7" y="154.1">30</text>
<text x="79.7" y="151.5">31</text>
<text x="223.8" y="151.5">11</text>
<text x="235.2" y="151.5">10</text>
<text x="242.2" y="155.1">U15B</text>
<text x="281.3" y="151.7">GATE_WRITE</text>
<text x="285.8" y="154.2">/TR00</text>
<text x="298.1" y="151.5">24</text>
<text x="298.1" y="154.1">26</text>
<text x="307" y="151.5">23</text>
<text x="307" y="154.1">25</text>
<text x="313.1" y="154.2">TRACK 0</text>
<text x="35.9" y="161.3">A[0...15]</text>
<text x="41.9" y="156.2">/WR</text>
<text x="42.3" y="158.8">/RD</text>
<text x="50.2" y="160.6">A5</text>
<text x="57.3" y="157.9">4</text>
<text x="57.3" y="160.4">5</text>
<text x="60.1" y="156.2">WE</text>
<text x="60.1" y="158.8">RE</text>
<text x="60.1" y="161.3">A0</text>
<text x="73" y="157.5">TG_43</text>
<text x="73.7" y="161.3">STEP</text>
<text x="79.7" y="160.4">15</text>
<text x="79.7" y="156.6">29</text>
<text x="237" y="160.4">3</text>
<text x="242.6" y="157.6">74LS06</text>
<text x="248.4" y="160.4">4</text>
<text x="280.6" y="159.3">DATA_READ</text>
<text x="285.8" y="156.8">/WPRT</text>
<text x="286.5" y="161.9">HEAD</text>
<text x="298.1" y="156.6">28</text>
<text x="298.1" y="159.2">30</text>
<text x="298.1" y="161.7">32</text>
<text x="307" y="156.6">27</text>
<text x="307" y="159.2">29</text>
<text x="307" y="161.7">31</text>
<text x="313.1" y="156.8">WRITE PROT</text>
<text x="313.1" y="159.3">DATA_READ</text>
<text x="50.2" y="163.1">A6</text>
<text x="57.3" y="163">6</text>
<text x="60.1" y="163.9">A1</text>
<text x="72.4" y="166.4">EARLY</text>
<text x="74" y="163.9">DIRC</text>
<text x="79.7" y="163">16</text>
<text x="79.7" y="165.5">17</text>
<text x="298.1" y="164.2">34</text>
<text x="307" y="164.2">33</text>
<text x="314.3" y="164.4">READY / Disc Chan.</text>
<text x="31" y="168.9">FDC_RESET</text>
<text x="47" y="170.8">2Mhz</text>
<text x="56.8" y="168.1">19</text>
<text x="56.8" y="170.6">24</text>
<text x="60.1" y="168.9">MR</text>
<text x="60.1" y="171.5">CLK</text>
<text x="73.7" y="168.9">LATE</text>
<text x="74.9" y="172.8">HLT</text>
<text x="79.7" y="168.1">18</text>
<text x="79.7" y="171.9">23</text>
<text x="90.6" y="172.8">HLT</text>
<text x="73.8" y="179.1">TEST</text>
<text x="74.7" y="175.3">HLD</text>
<text x="79.7" y="178.2">22</text>
<text x="79.7" y="174.4">28</text>
<text x="309.3" y="174.7">GND</text>
<text x="10.3" y="185.7">D</text>
<text x="69.8" y="183.8" transform="rotate(-90 69.8 183.8)">GND</text>
<text x="73.7" y="183.8" transform="rotate(-90 73.7 183.8)">NC2</text>
<text x="90.6" y="180.5" transform="rotate(-90 90.6 180.5)">+5V</text>
<text x="161.3" y="183.1">+5V</text>
<text x="408.3" y="185.7">D</text>
<text x="69" y="187.1" transform="rotate(-90 69 187.1)">20</text>
<text x="72.8" y="186.6" transform="rotate(-90 72.8 186.6)">1</text>
<text x="169.2" y="191.3">U13A</text>
<text x="180.4" y="192">+5V</text>
<text x="189.3" y="186.9">+5V</text>
<text x="192" y="191.3">U16A</text>
<text x="216" y="186.9">+5V</text>
<text x="218.7" y="191.3">U16B</text>
<text x="265.5" y="189.4">+5V</text>
<text x="63.6" y="192.5">GND</text>
<text x="168.4" y="193.8">74LS14</text>
<text x="183.7" y="196.6">2</text>
<text x="186.4" y="197.5">D</text>
<text x="190.2" y="193.6" transform="rotate(-90 190.2 193.6)">4</text>
<text x="191.1" y="196.5" transform="rotate(-90 191.1 196.5)">S</text>
<text x="192.5" y="193.8">74LS74</text>
<text x="193.2" y="197.5">Q</text>
<text x="196.4" y="196.6">5</text>
<text x="209.8" y="196.6">12</text>
<text x="213.1" y="197.5">D</text>
<text x="216.9" y="194.1" transform="rotate(-90 216.9 194.1)">10</text>
<text x="217.8" y="196.5" transform="rotate(-90 217.8 196.5)">S</text>
<text x="219.2" y="193.8">74LS74</text>
<text x="219.9" y="197.5">Q</text>
<text x="223" y="196.6">9</text>
<text x="250.6" y="196.8">GND</text>
<text x="266.4" y="197.9" transform="rotate(-90 266.4 197.9)">16</text>
<text x="267.6" y="196.4">U18</text>
<text x="68.1" y="200" transform="rotate(-90 68.1 200)">+5V</text>
<text x="147.8" y="199.3">DATA_READ</text>
<text x="165.2" y="199.2">1</text>
<text x="176.7" y="199.2">2</text>
<text x="183.7" y="199.2">3</text>
<text x="186.4" y="200.1">C</text>
<text x="191.1" y="203.5" transform="rotate(-90 191.1 203.5)">R</text>
<text x="193.2" y="202.6">Q</text>
<text x="196.4" y="201.7">6</text>
<text x="209.8" y="199.2">11</text>
<text x="213.1" y="200.1">C</text>
<text x="217.8" y="203.5" transform="rotate(-90 217.8 203.5)">R</text>
<text x="219.9" y="202.6">Q</text>
<text x="223" y="201.7">8</text>
<text x="230.5" y="201.9">FD_DATA</text>
<text x="246.4" y="202.1">+5V</text>
<text x="256" y="201.7">3</text>
<text x="260.1" y="202.6">D0</text>
<text x="268.2" y="198.9">74LS161</text>
<text x="270.9" y="202.6">Q0</text>
<text x="275.9" y="201.7">14</text>
<text x="190.2" y="206.3" transform="rotate(-90 190.2 206.3)">1</text>
<text x="195.2" y="209.3">11</text>
<text x="201" y="204.6">U13E</text>
<text x="201.4" y="206.5">74LS14</text>
<text x="206.7" y="209.3">10</text>
<text x="216.9" y="206.8" transform="rotate(-90 216.9 206.8)">13</text>
<text x="256" y="204.3">4</text>
<text x="256" y="206.8">5</text>
<text x="256" y="209.3">6</text>
<text x="260.1" y="205.1">D1</text>
<text x="260.1" y="207.7">D2</text>
<text x="267.3" y="204.2" transform="rotate(-90 267.3 204.2)">VCC</text>
<text x="270.9" y="207.7">Q2</text>
<text x="270.9" y="205.1">Q1</text>
<text x="275.9" y="209.3">11</text>
<text x="275.9" y="206.8">12</text>
<text x="275.9" y="204.3">13</text>
<text x="287.7" y="209.5">FD_CLK</text>
<text x="256" y="214.4">9</text>
<text x="260.1" y="210.2">D3</text>
<text x="260.1" y="215.3">PE</text>
<text x="270.9" y="210.2">Q3</text>
<text x="270.9" y="215.3">TC</text>
<text x="275.9" y="214.4">15</text>
<text x="100.6" y="217.8">R19</text>
<text x="100.6" y="220.1">2K2</text>
<text x="131.1" y="217.8">R20</text>
<text x="131.1" y="220.1">2K2</text>
<text x="247.8" y="218.4" transform="rotate(-90 247.8 218.4)">+5V</text>
<text x="255.6" y="219.5">10</text>
<text x="256" y="217">7</text>
<text x="260.1" y="220.4">CET</text>
<text x="260.1" y="217.8">CEP</text>
<text x="100" y="226.2">U19A</text>
<text x="117.6" y="228">C8</text>
<text x="133" y="226.2">U19B</text>
<text x="161.9" y="227.3">/WF</text>
<text x="161.9" y="222.2">8Mhz</text>
<text x="185.1" y="227.1">13</text>
<text x="196.5" y="227.1">12</text>
<text x="256" y="227.1">1</text>
<text x="256" y="222">2</text>
<text x="260.1" y="222.9">CP</text>
<text x="96" y="230.9">2</text>
<text x="99.1" y="228.5">74LS00</text>
<text x="107.5" y="233.5">3</text>
<text x="114.7" y="230.3">100u/16 V</text>
<text x="129" y="230.9">5</text>
<text x="132.2" y="228.5">74LS00</text>
<text x="140.5" y="233.5">6</text>
<text x="168.3" y="232">+5V</text>
<text x="190.2" y="232.6">U13F</text>
<text x="260.1" y="228">MR</text>
<text x="266.4" y="232.9" transform="rotate(-90 266.4 232.9)">8</text>
<text x="267.3" y="228.9" transform="rotate(-90 267.3 228.9)">GND</text>
<text x="10.4" y="235.7">E</text>
<text x="96" y="236">1</text>
<text x="112.6" y="239.1">Y1</text>
<text x="127.8" y="239.5">C7</text>
<text x="129" y="236">4</text>
<text x="170.5" y="238.9">U17</text>
<text x="190.6" y="234.5">74LS14</text>
<text x="408.4" y="235.7">E</text>
<text x="109.7" y="241.4">8.000Mhz</text>
<text x="127.4" y="241.8">33p</text>
<text x="158.9" y="244.3">3</text>
<text x="162.9" y="245.1">D0</text>
<text x="169.3" y="240.4" transform="rotate(-90 169.3 240.4)">16</text>
<text x="171" y="241.4">74LS161</text>
<text x="173.8" y="245.1">Q0</text>
<text x="178.7" y="244.3">14</text>
<text x="264.9" y="241.4">GND</text>
<text x="158.9" y="246.8">4</text>
<text x="158.9" y="249.3">5</text>
<text x="158.9" y="251.9">6</text>
<text x="162.9" y="247.7">D1</text>
<text x="162.9" y="250.2">D2</text>
<text x="170.2" y="246.7" transform="rotate(-90 170.2 246.7)">VCC</text>
<text x="173.8" y="250.2">Q2</text>
<text x="173.8" y="247.7">Q1</text>
<text x="178.7" y="251.9">11</text>
<text x="178.7" y="249.3">12</text>
<text x="178.7" y="246.8">13</text>
<text x="187.3" y="247">2Mhz</text>
<text x="149.3" y="252.3">+5V</text>
<text x="158.9" y="257">9</text>
<text x="162.9" y="252.8">D3</text>
<text x="162.9" y="257.8">PE</text>
<text x="173.8" y="252.8">Q3</text>
<text x="173.8" y="257.8">TC</text>
<text x="178.7" y="257">15</text>
<text x="158.4" y="262">10</text>
<text x="158.9" y="259.5">7</text>
<text x="162.9" y="262.9">CET</text>
<text x="162.9" y="260.4">CEP</text>
<text x="158.9" y="269.7">1</text>
<text x="158.9" y="264.6">2</text>
<text x="162.9" y="265.5">CP</text>
<text x="162.9" y="270.5">MR</text>
<text x="169.3" y="275.5" transform="rotate(-90 169.3 275.5)">8</text>
<text x="170.2" y="271.4" transform="rotate(-90 170.2 271.4)">GND</text>
<text x="10.4" y="285.7">F</text>
<text x="35" y="286.7">1</text>
<text x="85" y="286.7">2</text>
<text x="135" y="286.7">3</text>
<text x="167.7" y="283.9">GND</text>
<text x="185" y="286.7">4</text>
<text x="235" y="286.7">5</text>
<text x="285" y="286.7">6</text>
<text x="335" y="286.7">7</text>
<text x="385" y="286.7">8</text>
<text x="408.4" y="285.7">F</text>
</g>
</svg>
